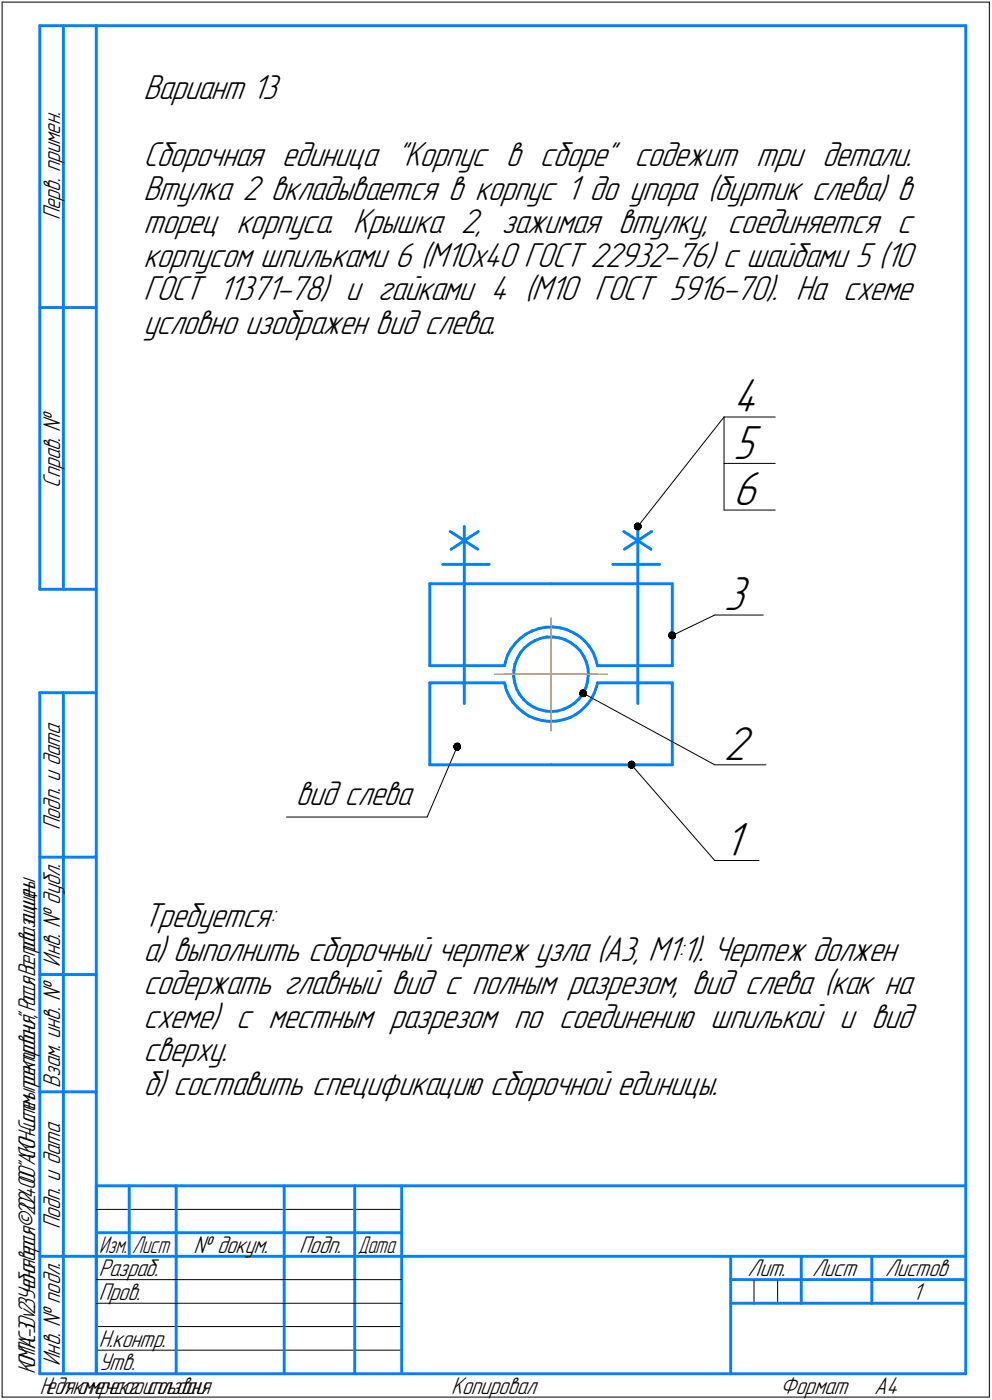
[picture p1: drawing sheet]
<svg xmlns="http://www.w3.org/2000/svg" width="211mm" height="298mm" viewBox="0 0 211 298" stroke-linecap="round" stroke-linejoin="round" font-family="sans-serif">
<g fill="none" stroke="#000" stroke-width=".21">
<path d="M.5 .5h210zM.5 .5v297zM210.5 .5v297zM154 88.8l-18.3 23.3zM154 88.8v19.8zM154 88.8h10.9zM154 98.7h10.9zM154 108.6h10.9zM143 135.3l9.1-4.3zM152.1 131h10.3zM97.3 159l-6.4 15zM124.1 147.6l28 15.2z"/>
<path d="M61 174h29.9zM134.3 162.8l17.8 20.4zM152.1 162.8h10.9zM152.1 183.2h9.4zM20.5 257.5h65zM20.5 272.5h17zM20.5 277.5h17zM37.5 272.5h23zM37.5 277.5h23zM60.5 272.5h15zM60.5 277.5h15zM75.5 272.5h10z"/>
<path d="M75.5 277.5h10zM160.4 272.5v5zM165.4 272.5v5zM.5 297.5h210zM20.5 282.4h65zM20.5 287.5h65z"/>
</g>
<g fill="none" stroke="#0080ff" stroke-width=".62">
<path d="M8.5 5.5v120zM8.5 5.5h12zM13.5 5.5v120zM20.5 5.5h185zM20.5 5.5v287zM205.5 5.5v287zM8.5 65.5h12zM95.8 113.2l5.9 3.8zM96 117l5.8-3.8zM98.8 112.1v37.7zM132.7 113.2l5.8 3.8zM132.8 117l5.8-3.8z"/>
<path d="M135.7 112.1v37.7zM8.5 125.5h12zM91.4 124.3v17.4zM91.4 124.3h25.8zM94.1 120.2h10zM108 139.5l-.5 1.4zM108.7 138.2l-.7 1.3zM109.6 137l1.1-1.1zM109.6 137l-.9 1.2zM110.7 135.9l1.2-.9zM110.7 139l-.6 1.2zM111.6 138l1-.9z"/>
<path d="M111.6 138l-.9 1zM111.9 135l1.3-.7zM112.6 137.1l1.1-.7zM113.2 134.3l1.4-.5zM113.7 136.4l1.3-.5zM114.6 133.8l1.5-.3zM115 135.9l1.3-.3zM116.1 133.5h1.5zM116.3 135.6h1.3zM117.2 124.3h25.8zM117.6 135.6l1.4 .2zM117.6 133.5l1.5 .2z"/>
<path d="M119 135.8l1.2 .4zM119.1 133.7l1.5 .4zM120.2 136.2l1.2 .6zM120.6 134.1l1.3 .6zM121.4 136.8l1.1 .8zM121.9 134.7l1.3 .8zM122.5 137.6l.9 1zM123.2 135.5l1.1 .9zM123.4 138.6l.8 1.1zM124.2 139.7l.5 1.2zM124.3 136.4l1.1 1.2zM125.4 137.6l.8 1.3z"/>
<path d="M126.2 138.9l.5 1.4zM130.4 120.2h9.9zM143 124.3v17.4zM8.5 147.5v145zM8.5 147.5h12zM13.5 147.5v145zM91.4 145.4h16zM91.4 145.4v17.4zM91.4 141.7h16zM107.4 145.4l.3 1.5zM107.5 140.9l-.1 .8zM107.7 146.9l.6 1.3z"/>
<path d="M108.3 148.2l.8 1.3zM109.1 149.5l1 1.2zM109.3 144l.2 1.3zM109.3 142.7v1.3zM109.5 145.3l.4 1.3zM109.6 141.4l-.3 1.3zM109.9 146.6l.6 1.2zM110.1 140.2l-.5 1.2zM110.1 150.7l1.2 .9zM110.5 147.8l.9 1.1zM111.3 151.6l1.2 .9zM111.4 148.9l.9 .9z"/>
<path d="M112.3 149.8l1.2 .7zM112.5 152.5l1.4 .5zM113.5 150.5l1.2 .5zM113.9 153l1.5 .4zM114.7 151l1.3 .4zM115.4 153.4l1.4 .2zM116 151.4l1.3 .1zM116.8 153.6l1.6-.1zM117.3 151.5l1.3-.1zM118.4 153.5l1.4-.3zM118.6 151.4l1.3-.4zM119.8 153.2l1.4-.4z"/>
<path d="M119.9 151l1.2-.6zM121.1 150.4l1.2-.7zM121.2 152.8l1.4-.7zM122.3 149.7l.9-.9zM122.6 152.1l1.2-.9zM123.8 151.2l1.1-1.1zM124 147.7l-.8 1.1zM124.6 146.5l-.6 1.2zM124.7 140.9l.4 1.3zM125 145.2l-.4 1.3zM125.1 142.2l.1 1.3zM125.1 143.9l-.1 1.3z"/>
<path d="M125.2 143.5l-.1 .4zM125.8 148.9l-.9 1.2zM126.4 147.5l-.6 1.4zM126.7 140.3l.4 1.4zM126.9 146.1l-.5 1.4zM127.1 145.4h15.9zM127.1 141.7h15.9zM127.1 145.4l-.2 .7zM143 145.4v17.4zM91.4 162.8h25.8zM117.2 162.8h25.8zM8.5 182.5h12z"/>
<path d="M8.5 207.5h12zM8.5 232.5h12zM20.5 252.5h185zM20.5 252.5v40zM27.5 252.5v15zM37.5 252.5v25zM60.5 252.5v25zM75.5 252.5v25zM85.5 252.5v40zM8.5 267.5h12zM20.5 262.5h7zM20.5 267.5h7z"/>
<path d="M27.5 262.5h10zM27.5 267.5h10zM37.5 277.5v15zM37.5 262.5h23zM37.5 267.5h23zM60.5 277.5v15zM60.5 262.5h15zM60.5 267.5h15zM75.5 277.5v15zM75.5 262.5h10zM75.5 267.5h10zM85.5 267.5h120z"/>
<path d="M155.4 267.5v25zM155.4 272.5h15.1zM155.4 277.5h5zM160.4 277.5h5zM165.4 277.5h5.1zM170.5 267.5v10zM170.5 272.5h35zM170.5 277.5h15zM185.5 267.5v10zM185.5 277.5h20zM8.5 292.5h12zM20.5 292.5h185z"/>
</g>
<path d="M117.2 133.6v9.9zM117.2 131.5v12zM105.2 143.5h12zM107.3 143.5h9.9zM117.2 143.5h10zM117.2 143.5v10zM117.2 143.5h12.1zM117.2 143.5v12.1z" fill="none" stroke="#ff8000" stroke-width=".21"/>
<g fill="#fff" stroke="#fff" stroke-width=".21">
<path d="M62.9 165.8h26zM62.9 165.9h26zM62.9 165.9h26zM62.9 166h26zM62.9 166.1h26zM62.9 166.1h26zM62.9 166.2h26zM62.9 166.2h26zM62.9 166.3h26zM62.9 166.3h26zM62.9 166.4h26zM62.9 166.5h26zM62.9 166.5h26zM62.9 166.6h26zM62.9 166.6h26zM62.9 166.7h26zM62.9 166.7h26zM62.9 166.8h26zM62.9 166.8h26zM62.9 166.9h26zM62.9 167h26zM62.9 167h26zM62.9 167.1h26zM62.9 167.1h26zM62.9 167.2h26zM62.9 167.2h26zM62.9 167.3h26zM62.9 167.4h26zM62.9 167.4h26zM62.9 167.5h26zM62.9 167.5h26zM62.9 167.6h26zM62.9 167.6h26zM62.9 167.7h26zM62.9 167.8h26zM62.9 167.8h26zM62.9 167.9h26zM62.9 167.9h26zM62.9 168h26zM62.9 168h26zM62.9 168.1h26zM62.9 168.1h26zM62.9 168.2h26zM62.9 168.3h26zM62.9 168.3h26zM62.9 168.4h26zM62.9 168.4h26zM62.9 168.5h26zM62.9 168.5h26zM62.9 168.6h26zM62.9 168.7h26zM62.9 168.7h26zM62.9 168.8h26zM62.9 168.8h26zM62.9 168.9h26zM62.9 168.9h26zM62.9 169h26zM62.9 169.1h26zM62.9 169.1h26zM62.9 169.2h26zM62.9 169.2h26zM62.9 169.3h26zM62.9 169.3h26zM62.9 169.4h26zM62.9 169.4h26zM62.9 169.5h26zM62.9 169.6h26zM62.9 169.6h26zM62.9 169.7h26zM62.9 169.7h26zM62.9 169.8h26zM62.9 169.8h26zM62.9 169.9h26zM62.9 170h26zM62.9 170h26zM62.9 170.1h26zM62.9 170.1h26zM62.9 170.2h26zM62.9 170.2h26zM62.9 170.3h26zM62.9 170.3h26zM62.9 170.4h26zM62.9 170.5h26zM62.9 170.5h26zM62.9 170.6h26zM62.9 170.6h26zM62.9 170.7h26zM62.9 170.7h26zM62.9 170.8h26zM62.9 170.9h26zM62.9 170.9h26zM62.9 171h26zM62.9 171h26zM62.9 171.1h26zM62.9 171.1h26zM62.9 171.2h26zM62.9 171.3h26zM62.9 171.3h26zM62.9 171.4h26zM62.9 171.4h26zM62.9 171.5h26zM62.9 171.5h26zM62.9 171.6h26zM62.9 171.6h26zM62.9 171.7h26zM62.9 171.8h26zM62.9 171.8h26zM62.9 171.9h26zM62.9 171.9h26zM62.9 172h26zM62.9 172h26zM62.9 172.1h26zM62.9 172.2h26zM62.9 172.2h26zM62.9 172.3h26zM62.9 172.3h26zM62.9 172.4h26zM62.9 172.4h26zM62.9 172.5h26zM62.9 172.6h26zM62.9 172.6h26zM62.9 172.7h26zM62.9 172.7h26zM62.9 172.8h26zM62.9 172.8h26zM62.9 172.9h26z"/>
<path d="M154 174.4h5.5zM154 174.5h5.5zM154 174.5h5.5zM154 174.6h5.5zM154 174.6h5.5zM154 174.7h5.5zM154 174.8h5.5zM154 174.8h5.5zM154 174.9h5.5zM154 174.9h5.5zM154 175h5.5zM154 175h5.5zM154 175.1h5.5zM154 175.1h5.5zM154 175.2h5.5zM154 175.3h5.5zM154 175.3h5.5zM154 175.4h5.5zM154 175.4h5.5zM154 175.5h5.5zM154 175.5h5.5zM154 175.6h5.5zM154 175.7h5.5zM154 175.7h5.5zM154 175.8h5.5zM154 175.8h5.5zM154 175.9h5.5zM154 175.9h5.5zM154 176h5.5zM154 176.1h5.5zM154 176.1h5.5zM154 176.2h5.5zM154 176.2h5.5zM154 176.3h5.5zM154 176.3h5.5zM154 176.4h5.5zM154 176.4h5.5zM154 176.5h5.5zM154 176.6h5.5zM154 176.6h5.5zM154 176.7h5.5zM154 176.7h5.5zM154 176.8h5.5zM154 176.8h5.5zM154 176.9h5.5zM154 177h5.5zM154 177h5.5zM154 177.1h5.5zM154 177.1h5.5zM154 177.2h5.5zM154 177.2h5.5zM154 177.3h5.5zM154 177.3h5.5zM154 177.4h5.5zM154 177.5h5.5zM154 177.5h5.5zM154 177.6h5.5zM154 177.6h5.5zM154 177.7h5.5zM154 177.7h5.5zM154 177.8h5.5zM154 177.9h5.5zM154 177.9h5.5zM154 178h5.5zM154 178h5.5zM154 178.1h5.5zM154 178.1h5.5zM154 178.2h5.5zM154 178.3h5.5zM154 178.3h5.5zM154 178.4h5.5zM154 178.4h5.5zM154 178.5h5.5zM154 178.5h5.5zM154 178.6h5.5zM154 178.6h5.5zM154 178.7h5.5zM154 178.8h5.5zM154 178.8h5.5zM154 178.9h5.5zM154 178.9h5.5zM154 179h5.5zM154 179h5.5zM154 179.1h5.5zM154 179.2h5.5zM154 179.2h5.5zM154 179.3h5.5zM154 179.3h5.5zM154 179.4h5.5zM154 179.4h5.5zM154 179.5h5.5zM154 179.5h5.5zM154 179.6h5.5zM154 179.7h5.5zM154 179.7h5.5zM154 179.8h5.5zM154 179.8h5.5zM154 179.9h5.5zM154 179.9h5.5zM154 180h5.5zM154 180.1h5.5zM154 180.1h5.5zM154 180.2h5.5zM154 180.2h5.5zM154 180.3h5.5zM154 180.3h5.5zM154 180.4h5.5zM154 180.5h5.5zM154 180.5h5.5zM154 180.6h5.5zM154 180.6h5.5zM154 180.7h5.5zM154 180.7h5.5zM154 180.8h5.5zM154 180.8h5.5zM154 180.9h5.5zM154 181h5.5zM154 181h5.5zM154 181.1h5.5zM154 181.1h5.5zM154 181.2h5.5zM154 181.2h5.5zM154 181.3h5.5zM154 181.4h5.5zM154 181.4h5.5zM154 181.5h5.5zM154 181.5h5.5zM154 181.6h5.5zM154 181.6h5.5zM154 181.7h5.5zM154 181.8h5.5zM154 181.8h5.5zM154 181.9h5.5zM154 181.9h5.5zM154 182h5.5zM154 182h5.5zM154 182.1h5.5zM154 182.1h5.5zM154 182.2h5.5zM154 182.3h5.5zM154 182.3h5.5zM154 182.4h5.5zM154 182.4h5.5zM154 182.5h5.5zM154 182.5h5.5zM154 182.6h5.5zM154 182.7h5.5zM154 182.7h5.5zM154 182.8h5.5zM154 182.8h5.5zM154 182.9h5.5zM154 182.9h5.5zM154 183h5.5zM154 183h5.5zM154 183.1h5.5zM154 183.2h5.5zM154 183.2h5.5zM154 183.3h5.5zM154 183.3h5.5zM154 183.4h5.5zM154 183.4h5.5zM154 183.5h5.5zM154 183.6h5.5zM154 183.6h5.5zM154 183.7h5.5zM154 183.7h5.5zM154 183.8h5.5zM154 183.8h5.5zM154 183.9h5.5zM154 184h5.5zM154 184h5.5zM154 184.1h5.5zM154 184.1h5.5zM154 184.2h5.5zM154 184.2h5.5zM154 184.3h5.5z"/>
<path d="M154 154h7zM154 154.1h7zM154 154.1h7zM154 154.2h7zM154 154.3h7zM154 154.3h7zM154 154.4h7zM154 154.4h7zM154 154.5h7zM154 154.5h7zM154 154.6h7zM154 154.7h7zM154 154.7h7zM154 154.8h7zM154 154.8h7zM154 154.9h7zM154 154.9h7zM154 155h7zM154 155.1h7zM154 155.1h7zM154 155.2h7zM154 155.2h7zM154 155.3h7zM154 155.3h7zM154 155.4h7zM154 155.4h7zM154 155.5h7zM154 155.6h7zM154 155.6h7zM154 155.7h7zM154 155.7h7zM154 155.8h7zM154 155.8h7zM154 155.9h7zM154 156h7zM154 156h7zM154 156.1h7zM154 156.1h7zM154 156.2h7zM154 156.2h7zM154 156.3h7zM154 156.4h7zM154 156.4h7zM154 156.5h7zM154 156.5h7zM154 156.6h7zM154 156.6h7zM154 156.7h7zM154 156.7h7zM154 156.8h7zM154 156.9h7zM154 156.9h7zM154 157h7zM154 157h7zM154 157.1h7zM154 157.1h7zM154 157.2h7zM154 157.3h7zM154 157.3h7zM154 157.4h7zM154 157.4h7zM154 157.5h7zM154 157.5h7zM154 157.6h7zM154 157.6h7zM154 157.7h7zM154 157.8h7zM154 157.8h7zM154 157.9h7zM154 157.9h7zM154 158h7zM154 158h7zM154 158.1h7zM154 158.2h7zM154 158.2h7zM154 158.3h7zM154 158.3h7zM154 158.4h7zM154 158.4h7zM154 158.5h7zM154 158.6h7zM154 158.6h7zM154 158.7h7zM154 158.7h7zM154 158.8h7zM154 158.8h7zM154 158.9h7zM154 158.9h7zM154 159h7zM154 159.1h7zM154 159.1h7zM154 159.2h7zM154 159.2h7zM154 159.3h7zM154 159.3h7zM154 159.4h7zM154 159.5h7zM154 159.5h7zM154 159.6h7zM154 159.6h7zM154 159.7h7zM154 159.7h7zM154 159.8h7zM154 159.9h7zM154 159.9h7zM154 160h7zM154 160h7zM154 160.1h7zM154 160.1h7zM154 160.2h7zM154 160.2h7zM154 160.3h7zM154 160.4h7zM154 160.4h7zM154 160.5h7zM154 160.5h7zM154 160.6h7zM154 160.6h7zM154 160.7h7zM154 160.8h7zM154 160.8h7zM154 160.9h7zM154 160.9h7zM154 161h7zM154 161h7zM154 161.1h7zM154 161.1h7zM154 161.2h7zM154 161.3h7zM154 161.3h7zM154 161.4h7zM154 161.4h7zM154 161.5h7zM154 161.5h7zM154 161.6h7zM154 161.7h7zM154 161.7h7zM154 161.8h7zM154 161.8h7zM154 161.9h7zM154 161.9h7zM154 162h7zM154 162.1h7zM154 162.1h7zM154 162.2h7zM154 162.2h7zM154 162.3h7zM154 162.3h7zM154 162.4h7zM154 162.4h7zM154 162.5h7zM154 162.6h7zM154 162.6h7zM154 162.7h7zM154 162.7h7zM154 162.8h7zM154 162.8h7zM154 162.9h7zM154 163h7zM154 163h7zM154 163.1h7zM154 163.1h7zM154 163.2h7zM154 163.2h7zM154 163.3h7zM154 163.4h7zM154 163.4h7zM154 163.5h7zM154 163.5h7zM154 163.6h7zM154 163.6h7zM154 163.7h7zM154 163.7h7zM154 163.8h7zM154 163.9h7zM154 163.9h7z"/>
<path d="M154 122.2h6.4zM154 122.3h6.4zM154 122.3h6.4zM154 122.4h6.4zM154 122.4h6.4zM154 122.5h6.4zM154 122.5h6.4zM154 122.6h6.4zM154 122.7h6.4zM154 122.7h6.4zM154 122.8h6.4zM154 122.8h6.4zM154 122.9h6.4zM154 122.9h6.4zM154 123h6.4zM154 123h6.4zM154 123.1h6.4zM154 123.2h6.4zM154 123.2h6.4zM154 123.3h6.4zM154 123.3h6.4zM154 123.4h6.4zM154 123.4h6.4zM154 123.5h6.4zM154 123.6h6.4zM154 123.6h6.4zM154 123.7h6.4zM154 123.7h6.4zM154 123.8h6.4zM154 123.8h6.4zM154 123.9h6.4zM154 124h6.4zM154 124h6.4zM154 124.1h6.4zM154 124.1h6.4zM154 124.2h6.4zM154 124.2h6.4zM154 124.3h6.4zM154 124.3h6.4zM154 124.4h6.4zM154 124.5h6.4zM154 124.5h6.4zM154 124.6h6.4zM154 124.6h6.4zM154 124.7h6.4zM154 124.7h6.4zM154 124.8h6.4zM154 124.9h6.4zM154 124.9h6.4zM154 125h6.4zM154 125h6.4zM154 125.1h6.4zM154 125.1h6.4zM154 125.2h6.4zM154 125.3h6.4zM154 125.3h6.4zM154 125.4h6.4zM154 125.4h6.4zM154 125.5h6.4zM154 125.5h6.4zM154 125.6h6.4zM154 125.6h6.4zM154 125.7h6.4zM154 125.8h6.4zM154 125.8h6.4zM154 125.9h6.4zM154 125.9h6.4zM154 126h6.4zM154 126h6.4zM154 126.1h6.4zM154 126.2h6.4zM154 126.2h6.4zM154 126.3h6.4zM154 126.3h6.4zM154 126.4h6.4zM154 126.4h6.4zM154 126.5h6.4zM154 126.5h6.4zM154 126.6h6.4zM154 126.7h6.4zM154 126.7h6.4zM154 126.8h6.4zM154 126.8h6.4zM154 126.9h6.4zM154 126.9h6.4zM154 127h6.4zM154 127.1h6.4zM154 127.1h6.4zM154 127.2h6.4zM154 127.2h6.4zM154 127.3h6.4zM154 127.3h6.4zM154 127.4h6.4zM154 127.5h6.4zM154 127.5h6.4zM154 127.6h6.4zM154 127.6h6.4zM154 127.7h6.4zM154 127.7h6.4zM154 127.8h6.4zM154 127.8h6.4zM154 127.9h6.4zM154 128h6.4zM154 128h6.4zM154 128.1h6.4zM154 128.1h6.4zM154 128.2h6.4zM154 128.2h6.4zM154 128.3h6.4zM154 128.4h6.4zM154 128.4h6.4zM154 128.5h6.4zM154 128.5h6.4zM154 128.6h6.4zM154 128.6h6.4zM154 128.7h6.4zM154 128.7h6.4zM154 128.8h6.4zM154 128.9h6.4zM154 128.9h6.4zM154 129h6.4zM154 129h6.4zM154 129.1h6.4zM154 129.1h6.4zM154 129.2h6.4zM154 129.3h6.4zM154 129.3h6.4zM154 129.4h6.4zM154 129.4h6.4zM154 129.5h6.4zM154 129.5h6.4zM154 129.6h6.4zM154 129.7h6.4zM154 129.7h6.4zM154 129.8h6.4zM154 129.8h6.4zM154 129.9h6.4zM154 129.9h6.4zM154 130h6.4zM154 130h6.4zM154 130.1h6.4zM154 130.2h6.4zM154 130.2h6.4zM154 130.3h6.4zM154 130.3h6.4zM154 130.4h6.4zM154 130.4h6.4zM154 130.5h6.4zM154 130.6h6.4zM154 130.6h6.4zM154 130.7h6.4zM154 130.7h6.4zM154 130.8h6.4zM154 130.8h6.4zM154 130.9h6.4zM154 131h6.4zM154 131h6.4zM154 131.1h6.4zM154 131.1h6.4zM154 131.2h6.4zM154 131.2h6.4zM154 131.3h6.4zM154 131.3h6.4zM154 131.4h6.4zM154 131.5h6.4zM154 131.5h6.4zM154 131.6h6.4zM154 131.6h6.4zM154 131.7h6.4zM154 131.7h6.4zM154 131.8h6.4zM154 131.9h6.4zM154 131.9h6.4zM154 132h6.4zM154 132h6.4z"/>
<path d="M156 80h7zM156 80h7zM156 80.1h7zM156 80.2h7zM156 80.2h7zM156 80.3h7zM156 80.3h7zM156 80.4h7zM156 80.4h7zM156 80.5h7zM156 80.5h7zM156 80.6h7zM156 80.7h7zM156 80.7h7zM156 80.8h7zM156 80.8h7zM156 80.9h7zM156 80.9h7zM156 81h7zM156 81.1h7zM156 81.1h7zM156 81.2h7zM156 81.2h7zM156 81.3h7zM156 81.3h7zM156 81.4h7zM156 81.4h7zM156 81.5h7zM156 81.6h7zM156 81.6h7zM156 81.7h7zM156 81.7h7zM156 81.8h7zM156 81.8h7zM156 81.9h7zM156 82h7zM156 82h7zM156 82.1h7zM156 82.1h7zM156 82.2h7zM156 82.2h7zM156 82.3h7zM156 82.4h7zM156 82.4h7zM156 82.5h7zM156 82.5h7zM156 82.6h7zM156 82.6h7zM156 82.7h7zM156 82.7h7zM156 82.8h7zM156 82.9h7zM156 82.9h7zM156 83h7zM156 83h7zM156 83.1h7zM156 83.1h7zM156 83.2h7zM156 83.3h7zM156 83.3h7zM156 83.4h7zM156 83.4h7zM156 83.5h7zM156 83.5h7zM156 83.6h7zM156 83.7h7zM156 83.7h7zM156 83.8h7zM156 83.8h7zM156 83.9h7zM156 83.9h7zM156 84h7zM156 84h7zM156 84.1h7zM156 84.2h7zM156 84.2h7zM156 84.3h7zM156 84.3h7zM156 84.4h7zM156 84.4h7zM156 84.5h7zM156 84.6h7zM156 84.6h7zM156 84.7h7zM156 84.7h7zM156 84.8h7zM156 84.8h7zM156 84.9h7zM156 84.9h7zM156 85h7zM156 85.1h7zM156 85.1h7zM156 85.2h7zM156 85.2h7zM156 85.3h7zM156 85.3h7zM156 85.4h7zM156 85.5h7zM156 85.5h7zM156 85.6h7zM156 85.6h7zM156 85.7h7zM156 85.7h7zM156 85.8h7zM156 85.9h7zM156 85.9h7zM156 86h7zM156 86h7zM156 86.1h7zM156 86.1h7zM156 86.2h7zM156 86.2h7zM156 86.3h7zM156 86.4h7zM156 86.4h7zM156 86.5h7zM156 86.5h7zM156 86.6h7zM156 86.6h7zM156 86.7h7zM156 86.8h7zM156 86.8h7zM156 86.9h7zM156 86.9h7zM156 87h7zM156 87h7zM156 87.1h7zM156 87.2h7zM156 87.2h7zM156 87.3h7zM156 87.3h7zM156 87.4h7zM156 87.4h7zM156 87.5h7zM156 87.5h7zM156 87.6h7zM156 87.7h7zM156 87.7h7zM156 87.8h7zM156 87.8h7zM156 87.9h7zM156 87.9h7zM156 88h7zM156 88.1h7zM156 88.1h7zM156 88.2h7zM156 88.2h7zM156 88.3h7zM156 88.3h7zM156 88.4h7zM156 88.4h7zM156 88.5h7zM156 88.6h7zM156 88.6h7zM156 88.7h7zM156 88.7h7zM156 88.8h7zM156 88.8h7zM156 88.9h7zM156 89h7zM156 89h7zM156 89.1h7zM156 89.1h7zM156 89.2h7zM156 89.2h7zM156 89.3h7zM156 89.4h7zM156 89.4h7zM156 89.5h7zM156 89.5h7zM156 89.6h7zM156 89.6h7zM156 89.7h7zM156 89.7h7zM156 89.8h7zM156 89.9h7z"/>
<path d="M156 89.9h6.4zM156 90h6.4zM156 90h6.4zM156 90.1h6.4zM156 90.1h6.4zM156 90.2h6.4zM156 90.3h6.4zM156 90.3h6.4zM156 90.4h6.4zM156 90.4h6.4zM156 90.5h6.4zM156 90.5h6.4zM156 90.6h6.4zM156 90.6h6.4zM156 90.7h6.4zM156 90.8h6.4zM156 90.8h6.4zM156 90.9h6.4zM156 90.9h6.4zM156 91h6.4zM156 91h6.4zM156 91.1h6.4zM156 91.2h6.4zM156 91.2h6.4zM156 91.3h6.4zM156 91.3h6.4zM156 91.4h6.4zM156 91.4h6.4zM156 91.5h6.4zM156 91.6h6.4zM156 91.6h6.4zM156 91.7h6.4zM156 91.7h6.4zM156 91.8h6.4zM156 91.8h6.4zM156 91.9h6.4zM156 91.9h6.4zM156 92h6.4zM156 92.1h6.4zM156 92.1h6.4zM156 92.2h6.4zM156 92.2h6.4zM156 92.3h6.4zM156 92.3h6.4zM156 92.4h6.4zM156 92.5h6.4zM156 92.5h6.4zM156 92.6h6.4zM156 92.6h6.4zM156 92.7h6.4zM156 92.7h6.4zM156 92.8h6.4zM156 92.9h6.4zM156 92.9h6.4zM156 93h6.4zM156 93h6.4zM156 93.1h6.4zM156 93.1h6.4zM156 93.2h6.4zM156 93.2h6.4zM156 93.3h6.4zM156 93.4h6.4zM156 93.4h6.4zM156 93.5h6.4zM156 93.5h6.4zM156 93.6h6.4zM156 93.6h6.4zM156 93.7h6.4zM156 93.8h6.4zM156 93.8h6.4zM156 93.9h6.4zM156 93.9h6.4zM156 94h6.4zM156 94h6.4zM156 94.1h6.4zM156 94.1h6.4zM156 94.2h6.4zM156 94.3h6.4zM156 94.3h6.4zM156 94.4h6.4zM156 94.4h6.4zM156 94.5h6.4zM156 94.5h6.4zM156 94.6h6.4zM156 94.7h6.4zM156 94.7h6.4zM156 94.8h6.4zM156 94.8h6.4zM156 94.9h6.4zM156 94.9h6.4zM156 95h6.4zM156 95.1h6.4zM156 95.1h6.4zM156 95.2h6.4zM156 95.2h6.4zM156 95.3h6.4zM156 95.3h6.4zM156 95.4h6.4zM156 95.4h6.4zM156 95.5h6.4zM156 95.6h6.4zM156 95.6h6.4zM156 95.7h6.4zM156 95.7h6.4zM156 95.8h6.4zM156 95.8h6.4zM156 95.9h6.4zM156 96h6.4zM156 96h6.4zM156 96.1h6.4zM156 96.1h6.4zM156 96.2h6.4zM156 96.2h6.4zM156 96.3h6.4zM156 96.4h6.4zM156 96.4h6.4zM156 96.5h6.4zM156 96.5h6.4zM156 96.6h6.4zM156 96.6h6.4zM156 96.7h6.4zM156 96.7h6.4zM156 96.8h6.4zM156 96.9h6.4zM156 96.9h6.4zM156 97h6.4zM156 97h6.4zM156 97.1h6.4zM156 97.1h6.4zM156 97.2h6.4zM156 97.3h6.4zM156 97.3h6.4zM156 97.4h6.4zM156 97.4h6.4zM156 97.5h6.4zM156 97.5h6.4zM156 97.6h6.4zM156 97.6h6.4zM156 97.7h6.4zM156 97.8h6.4zM156 97.8h6.4zM156 97.9h6.4zM156 97.9h6.4zM156 98h6.4zM156 98h6.4zM156 98.1h6.4zM156 98.2h6.4zM156 98.2h6.4zM156 98.3h6.4zM156 98.3h6.4zM156 98.4h6.4zM156 98.4h6.4zM156 98.5h6.4zM156 98.6h6.4zM156 98.6h6.4zM156 98.7h6.4zM156 98.7h6.4zM156 98.8h6.4zM156 98.8h6.4zM156 98.9h6.4zM156 98.9h6.4zM156 99h6.4zM156 99.1h6.4zM156 99.1h6.4zM156 99.2h6.4zM156 99.2h6.4zM156 99.3h6.4zM156 99.3h6.4zM156 99.4h6.4zM156 99.5h6.4zM156 99.5h6.4zM156 99.6h6.4zM156 99.6h6.4zM156 99.7h6.4zM156 99.7h6.4zM156 99.8h6.4z"/>
<path d="M156 99.9h7zM156 99.9h7zM156 100h7zM156 100h7zM156 100.1h7zM156 100.1h7zM156 100.2h7zM156 100.2h7zM156 100.3h7zM156 100.4h7zM156 100.4h7zM156 100.5h7zM156 100.5h7zM156 100.6h7zM156 100.6h7zM156 100.7h7zM156 100.8h7zM156 100.8h7zM156 100.9h7zM156 100.9h7zM156 101h7zM156 101h7zM156 101.1h7zM156 101.1h7zM156 101.2h7zM156 101.3h7zM156 101.3h7zM156 101.4h7zM156 101.4h7zM156 101.5h7zM156 101.5h7zM156 101.6h7zM156 101.7h7zM156 101.7h7zM156 101.8h7zM156 101.8h7zM156 101.9h7zM156 101.9h7zM156 102h7zM156 102.1h7zM156 102.1h7zM156 102.2h7zM156 102.2h7zM156 102.3h7zM156 102.3h7zM156 102.4h7zM156 102.4h7zM156 102.5h7zM156 102.6h7zM156 102.6h7zM156 102.7h7zM156 102.7h7zM156 102.8h7zM156 102.8h7zM156 102.9h7zM156 103h7zM156 103h7zM156 103.1h7zM156 103.1h7zM156 103.2h7zM156 103.2h7zM156 103.3h7zM156 103.3h7zM156 103.4h7zM156 103.5h7zM156 103.5h7zM156 103.6h7zM156 103.6h7zM156 103.7h7zM156 103.7h7zM156 103.8h7zM156 103.9h7zM156 103.9h7zM156 104h7zM156 104h7zM156 104.1h7zM156 104.1h7zM156 104.2h7zM156 104.3h7zM156 104.3h7zM156 104.4h7zM156 104.4h7zM156 104.5h7zM156 104.5h7zM156 104.6h7zM156 104.6h7zM156 104.7h7zM156 104.8h7zM156 104.8h7zM156 104.9h7zM156 104.9h7zM156 105h7zM156 105h7zM156 105.1h7zM156 105.2h7zM156 105.2h7zM156 105.3h7zM156 105.3h7zM156 105.4h7zM156 105.4h7zM156 105.5h7zM156 105.6h7zM156 105.6h7zM156 105.7h7zM156 105.7h7zM156 105.8h7zM156 105.8h7zM156 105.9h7zM156 105.9h7zM156 106h7zM156 106.1h7zM156 106.1h7zM156 106.2h7zM156 106.2h7zM156 106.3h7zM156 106.3h7zM156 106.4h7zM156 106.5h7zM156 106.5h7zM156 106.6h7zM156 106.6h7zM156 106.7h7zM156 106.7h7zM156 106.8h7zM156 106.8h7zM156 106.9h7zM156 107h7zM156 107h7zM156 107.1h7zM156 107.1h7zM156 107.2h7zM156 107.2h7zM156 107.3h7zM156 107.4h7zM156 107.4h7zM156 107.5h7zM156 107.5h7zM156 107.6h7zM156 107.6h7zM156 107.7h7zM156 107.8h7zM156 107.8h7zM156 107.9h7zM156 107.9h7zM156 108h7zM156 108h7zM156 108.1h7zM156 108.1h7zM156 108.2h7zM156 108.3h7zM156 108.3h7zM156 108.4h7zM156 108.4h7zM156 108.5h7zM156 108.5h7zM156 108.6h7zM156 108.7h7zM156 108.7h7zM156 108.8h7zM156 108.8h7zM156 108.9h7zM156 108.9h7zM156 109h7zM156 109.1h7zM156 109.1h7zM156 109.2h7zM156 109.2h7zM156 109.3h7zM156 109.3h7zM156 109.4h7zM156 109.4h7zM156 109.5h7zM156 109.6h7zM156 109.6h7zM156 109.7h7z"/>
</g>
<g fill="#000" stroke="#000" stroke-width=".21">
<path d="M135.4 111.4h.5zM135.3 111.4h.7zM135.2 111.5h.9zM135.2 111.5h1zM135.1 111.6h1.2zM135 111.6h1.3zM135 111.7h1.4zM135 111.8h1.4zM135 111.8h1.4zM135 111.9h1.4zM134.9 111.9h1.6zM134.9 112h1.6zM134.8 112h1.7zM134.9 112.1h1.6zM134.9 112.2h1.6zM134.9 112.2h1.6zM135 112.3h1.4zM135 112.3h1.4zM135 112.4h1.4zM135 112.4h1.4zM135 112.5h1.4zM135.1 112.6h1.2zM135.1 112.6h1.2zM135.2 112.7h1zM135.2 112.7h.9zM135.2 112.8h.9zM135.5 112.8h.5z"/>
<path d="M142.6 134.6h.7zM142.6 134.6h.8zM142.5 134.7h1zM142.5 134.7h1zM142.4 134.8h1.2zM142.3 134.8h1.4zM142.3 134.9h1.4zM142.3 135h1.4zM142.3 135h1.5zM142.2 135.1h1.6zM142.2 135.1h1.6zM142.2 135.2h1.6zM142.2 135.2h1.6zM142.2 135.3h1.6zM142.2 135.4h1.6zM142.2 135.4h1.6zM142.2 135.5h1.6zM142.3 135.5h1.5zM142.3 135.6h1.5zM142.3 135.6h1.4zM142.3 135.7h1.4zM142.4 135.7h1.3zM142.4 135.8h1.2zM142.5 135.9h1zM142.5 135.9h1zM142.6 136h.8zM142.8 136h.5z"/>
<path d="M97.1 158.2h.4zM97 158.3h.6zM96.9 158.3h.8zM96.7 158.4h1.1zM96.7 158.4h1.1zM96.6 158.5h1.3zM96.6 158.6h1.3zM96.6 158.6h1.3zM96.6 158.7h1.4zM96.5 158.7h1.5zM96.5 158.8h1.5zM96.5 158.8h1.5zM96.5 158.9h1.5zM96.5 158.9h1.5zM96.5 159h1.5zM96.5 159.1h1.5zM96.5 159.1h1.5zM96.5 159.2h1.5zM96.5 159.2h1.5zM96.6 159.3h1.4zM96.6 159.3h1.4zM96.6 159.4h1.3zM96.6 159.5h1.3zM96.7 159.5h1.2zM96.7 159.6h1.1zM96.8 159.6h1zM96.9 159.7h.7zM96.9 159.7h.6z"/>
<path d="M123.9 146.9h.3zM123.7 146.9h.7zM123.6 147h.9zM123.6 147h.9zM123.5 147.1h1.1zM123.4 147.2h1.2zM123.4 147.2h1.3zM123.4 147.3h1.3zM123.3 147.3h1.4zM123.3 147.4h1.5zM123.3 147.4h1.5zM123.3 147.5h1.6zM123.3 147.5h1.6zM123.3 147.6h1.6zM123.3 147.7h1.6zM123.2 147.7h1.7zM123.3 147.8h1.6zM123.3 147.8h1.5zM123.3 147.9h1.5zM123.3 147.9h1.5zM123.4 148h1.3zM123.4 148.1h1.3zM123.4 148.1h1.3zM123.5 148.2h1.1zM123.6 148.2h1zM123.7 148.3h.8zM123.7 148.3h.6z"/>
<path d="M134.2 162.1h.4zM134.1 162.1h.6zM134 162.2h.8zM133.9 162.2h1zM133.8 162.3h1.2zM133.8 162.3h1.2zM133.7 162.4h1.3zM133.7 162.4h1.4zM133.7 162.5h1.4zM133.6 162.6h1.5zM133.5 162.6h1.6zM133.6 162.7h1.5zM133.6 162.7h1.5zM133.6 162.8h1.5zM133.6 162.8h1.5zM133.6 162.9h1.5zM133.6 163h1.5zM133.6 163h1.5zM133.6 163.1h1.5zM133.7 163.1h1.4zM133.7 163.2h1.4zM133.7 163.2h1.3zM133.7 163.3h1.3zM133.8 163.4h1.1zM133.8 163.4h1zM133.9 163.5h.9zM134 163.5h.7zM134.1 163.6h.5z"/>
</g>
<g font-size="10.8">
<text x="156" y="87.8">4</text>
<text x="156" y="97.7">5</text>
<text x="156" y="107.6">6</text>
<text x="154" y="130">3</text>
<text x="154" y="161.8">2</text>
<text x="154" y="182.2">1</text>
</g>
<g font-size="7.8">
<text x="30.5" y="21.1">Вариант 13</text>
<text x="30.5" y="35.4">Сборочная единица &quot;Корпус в сборе&quot; содежит три детали.</text>
<text x="30.5" y="42.5">Втулка 2 вкладывается в корпус 1 до упора (буртик слева) в</text>
<text x="30.5" y="49.6">торец корпуса. Крышка 2, зажимая втулку, соединяется с</text>
<text x="30.5" y="56.8">корпусом шпильками 6 (М10х40 ГОСТ 22932-76) с шайбами 5 (10</text>
<text x="30.5" y="63.9">ГОСТ 11371-78) и гайками 4 (М10 ГОСТ 5916-70). На схеме</text>
<text x="30.5" y="71.1">условно изображен вид слева.</text>
<text x="30.5" y="197.5">Требуется:</text>
<text x="30.5" y="204.6">а) выполнить сборочный чертеж узла (А3, М1:1). Чертеж должен</text>
<text x="30.5" y="211.7">содержать главный вид с полным разрезом, вид слева (как на</text>
<text x="30.5" y="218.9">схеме) с местным разрезом по соединению шпилькой и вид</text>
<text x="30.5" y="226">сверху.</text>
<text x="30.5" y="233.1">б) составить спецификацию сборочной единицы.</text>
</g>
<text font-size="7.7" x="62.9" y="171.4">вид слева</text>
<g font-size="5.5">
<text x="12.8" y="46.9" transform="rotate(-90 12.8 46.9)">Перв. примен.</text>
<text x="12.8" y="103.8" transform="rotate(-90 12.8 103.8)">Справ. №</text>
<text x="12.8" y="176.7" transform="rotate(-90 12.8 176.7)">Подп. и дата</text>
<text x="12.8" y="205.8" transform="rotate(-90 12.8 205.8)">Инв. № дубл.</text>
<text x="12.8" y="231.6" transform="rotate(-90 12.8 231.6)">Взам. инв. №</text>
<text x="12.8" y="261.7" transform="rotate(-90 12.8 261.7)">Подп. и дата</text>
<text x="41.2" y="266.8">№ докум.</text>
<text x="63.6" y="266.8">Подп.</text>
<text x="21" y="271.8">Разраб.</text>
<text x="159.1" y="271.8">Лит.</text>
<text x="172.8" y="271.8">Лист</text>
<text x="188.3" y="271.8">Листов</text>
<text x="21" y="276.8">Пров.</text>
<text x="194.1" y="276.8">1</text>
<text x="21" y="286.8">Н.контр.</text>
<text x="12.8" y="290.8" transform="rotate(-90 12.8 290.8)">Инв. № подл.</text>
<text x="21" y="291.8">Утв.</text>
<text x="96" y="296.8">Копировал</text>
<text x="166" y="296.8">Формат</text>
<text x="186" y="296.8">A4</text>
</g>
<g font-size="5.4">
<text x="21.1" y="266.8">Изм.</text>
<text x="28.1" y="266.8">Лист</text>
<text x="76.1" y="266.8">Дата</text>
<text x="7.5" y="292.5" transform="rotate(-90 7.5 292.5)">КОМПАС-3Dv23Учебнаяверсия©2024ООО&quot;АСКОН-Системыпроектирования&quot;,Россия.Всеправазащищены.</text>
<text x="8.5" y="296.7">Недлякоммерческогоиспользования</text>
</g>
</svg>
